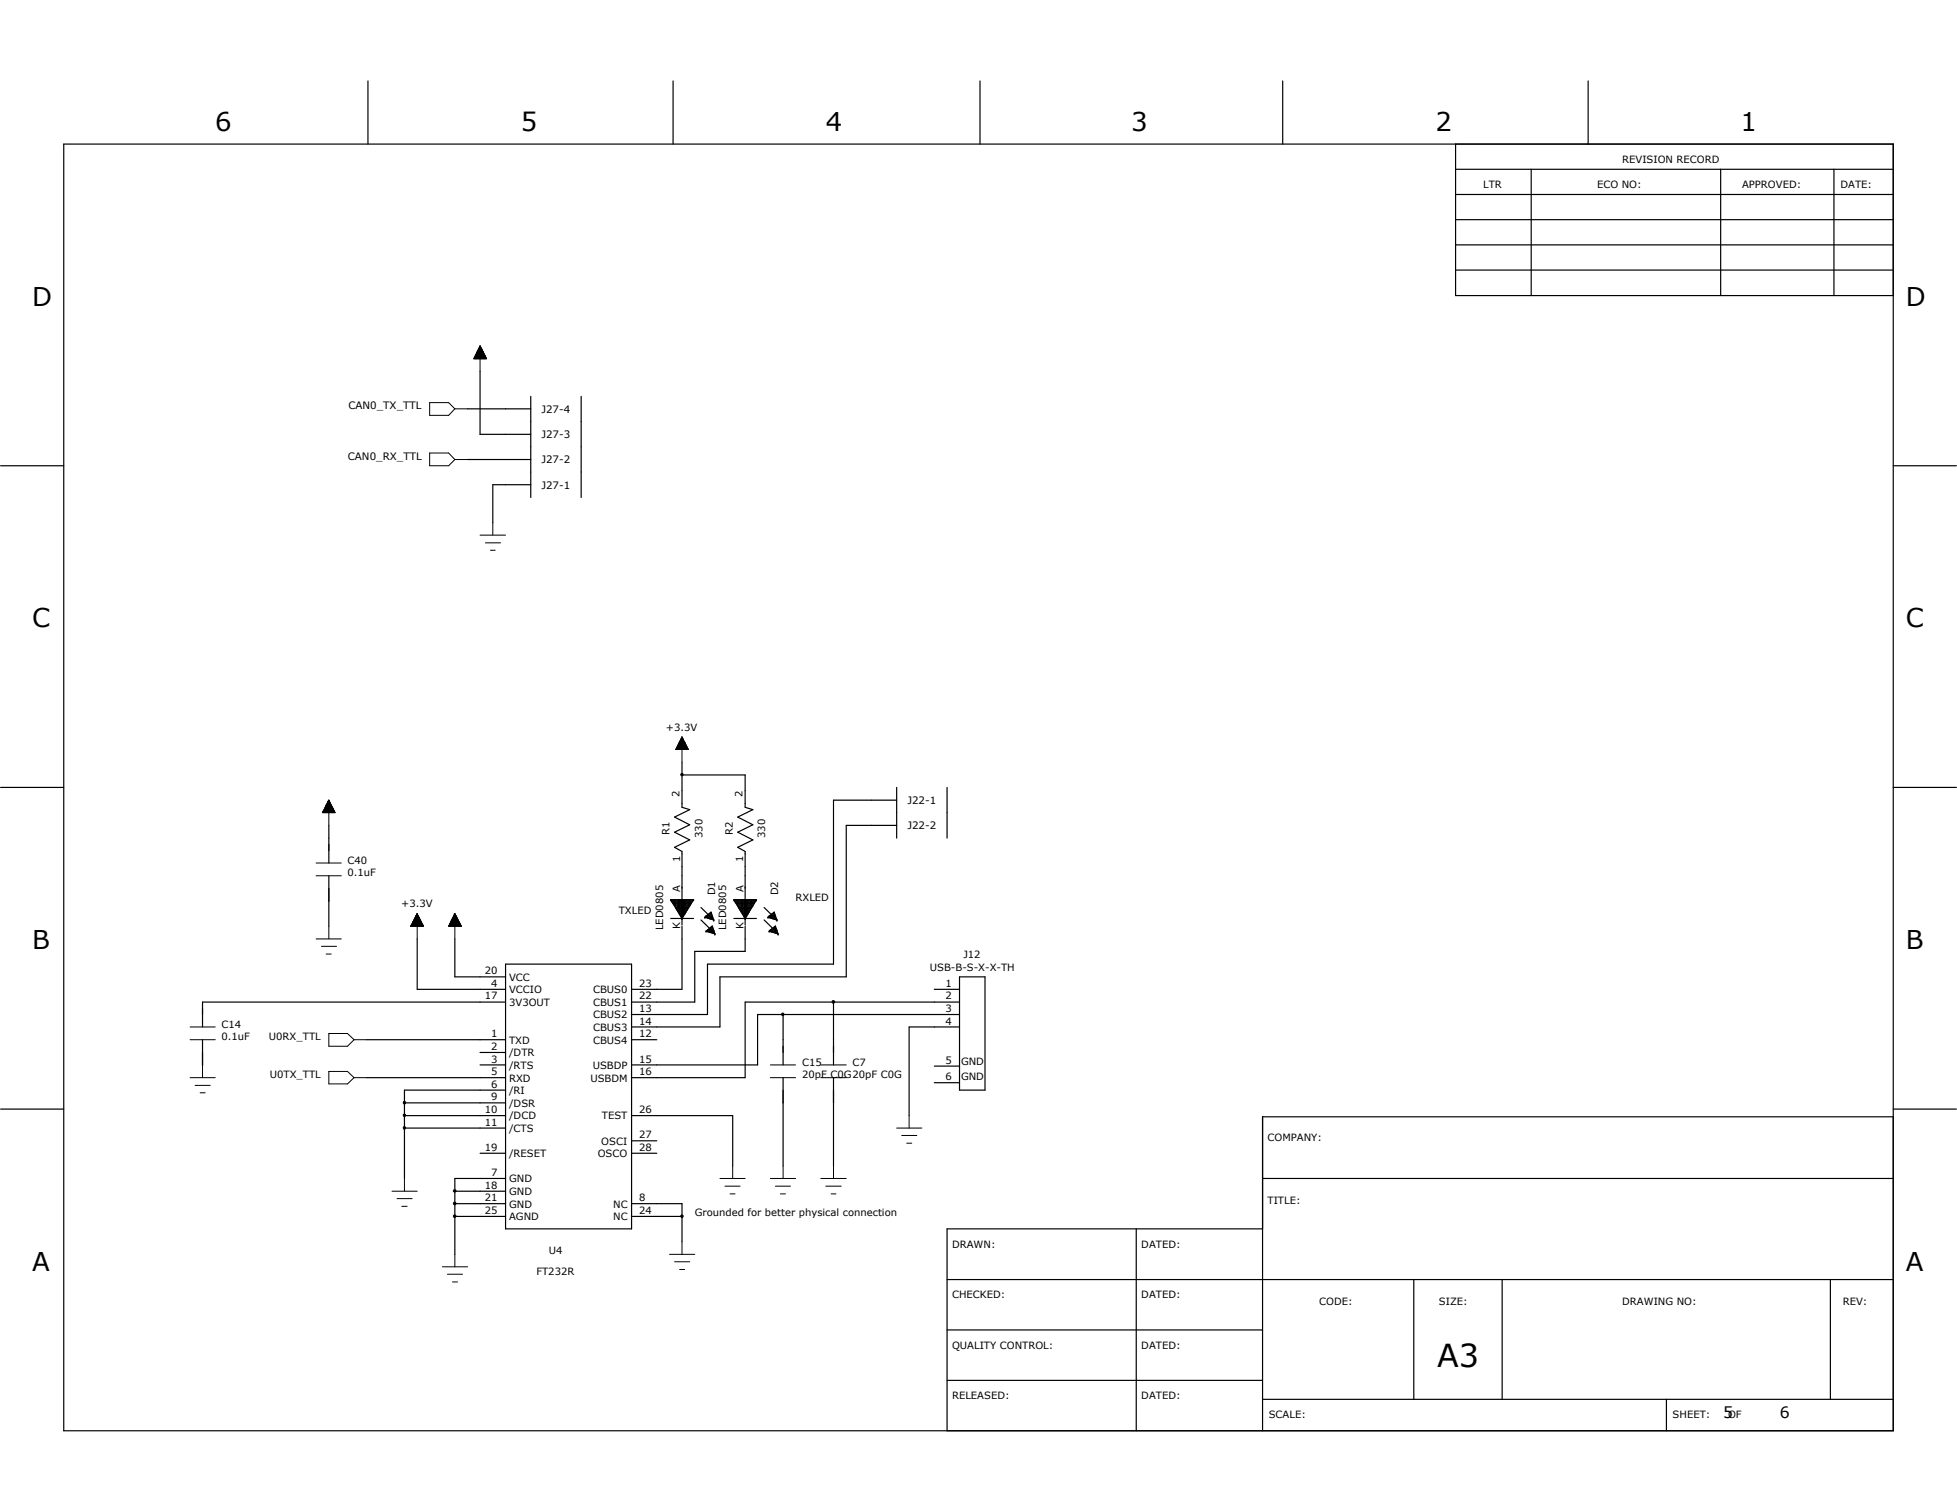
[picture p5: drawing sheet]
<svg xmlns="http://www.w3.org/2000/svg" width="279mm" height="216mm" viewBox="0 0 279 216" stroke-linecap="round" stroke-linejoin="round" font-family="sans-serif">
<g fill="none" stroke="#000" stroke-width=".17">
<path d="M52.5 11.6v9M96.1 11.6v9M139.9 11.6v9M183.1 11.6v9M226.7 11.6v9M9.1 20.6h261.2v183.7h-261.2zM207.8 31.4h62.5M207.8 24.2h62.5M207.8 27.8h62.5M207.8 35h62.5M207.8 38.6h62.5M207.8 20.6v21.6h62.5"/>
<path d="M218.6 24.2v18M245.7 24.2v18M261.8 24.2v18M66.8 58.4h9M68.5 53v9h7.3M75.8 56.6v14.4M83 56.6v14.4M.1 66.5h9M66.8 65.6h9M75.8 69.2h-5.4v5.4M270.3 66.5h9M.1 112.4h9"/>
<path d="M46.9 117.9v5.3M97.4 108.8v6.5l1.1 .3-2.2 1.1 2.2 1.1-2.2 1 2.2 1.1-2.2 1.1 1.1 .6v10.5M97.4 110.7h9v4.6l1.1 .3-2.2 1.1 2.2 1.1-2.2 1 2.2 1.1-2.2 1.1 1.1 .6v10.5M128 114.3h-9v23.4h-18v7.2h-10.8M128 117.9h-7.2v21.6h-18v7.1h-12.6M128 112.4v7.3M135.2 112.4v7.3M270.3 112.4h9M46.9 125.1v7.1M59.6 134.1v7.2h12.6M64.9 134.1v5.4h7.3M72.2 137.7h18v37.8h-18z"/>
<path d="M95.8 128.5h.1M95.8 131.1h3.2M95.8 128.5h3.2M95.8 128.5l1.6 2.6M95.8 128.7h3.1M95.9 128.5v.3M96 128.8h2.8M96.1 128.5v.6M96.1 129h2.6M96.2 129.2h2.4M96.3 128.5v.9h2.2v-.9M96.4 129.6h1.9"/>
<path d="M96.5 128.5v1.2M96.5 129.8h1.8M96.6 129.9h1.5M96.7 128.5v1.5M96.7 130.1h1.3M96.9 128.5v1.8h1v-1.8M96.9 130.5h.9M97 128.5v2.1M97.1 130.6h.6M97.2 130.8h.4M97.2 128.5v2.4M97.3 131h.2"/>
<path d="M97.4 131.1h.1M97.4 132.2v9.1h-7.2M97.6 128.5v2.4M97.7 128.5v2.1M98.1 128.5v1.5M98.3 128.5v1.2M98.6 128.5v.6M98.8 128.5v.2M99 128.5h.1M99 128.5l-1.6 2.6M100.1 129.6l1.8 1.8M100.1 131.4l1.8 1.7"/>
<path d="M100.6 131h.1M100.6 131h1.2M100.6 131l1.3 .4M100.8 133h.1M100.8 130.8h.9v.5M100.8 130.8l-.2 .2M100.8 130.8v.3M100.8 133l1.3 .3M100.8 133h1.1M101 130.7v.4M101 132.8v.3M101 132.8l-.2 .2"/>
<path d="M101 132.8h.9v.5M101 130.6h.6M101.2 130.5v.6h.6M101.2 132.7v.4M101.3 132.6h.5M101.3 130.5h.3M101.3 130.4v.8M101.3 132.5v.6h.7M101.5 130.3h.1M101.5 130.3l.4 1.1M101.5 130.3l-.7 .5M101.5 130.3v1"/>
<path d="M101.5 132.4v.8M101.5 132.4h.3M101.7 132.2h.1M101.7 132.2v1.1M101.7 132.2l.4 1.1M101.7 132.2l-.7 .6M101.9 131.4h.1M102.1 133.3h.1M104.8 128.5h.1M104.8 131.1h3.2M104.8 128.5h3.2M104.8 128.5l1.6 2.6"/>
<path d="M104.9 128.7h3M104.9 128.5v.3M105 128.8h2.8M105.1 129h2.6M105.1 128.5v.6M105.2 129.2h2.4M105.3 128.5v.9h2.2v-.9M105.4 129.6h2M105.5 129.8h1.8M105.5 128.5v1.2M105.6 129.9h1.5M105.7 128.5v1.5"/>
<path d="M105.7 130.1h1.3M105.8 128.5v1.8h1.1v-1.8M106 130.5h.8M106 128.5v2.1M106.1 130.6h.6M106.2 130.8h.4M106.2 128.5v2.4M106.3 131h.2M106.4 131.1h.1M106.4 132.2v3.6h-7.2v7.3h-9M106.6 128.5v2.4M106.8 128.5v2.1"/>
<path d="M107.1 128.5v1.5M107.3 128.5v1.2M107.7 128.5v.6M107.8 128.5v.2M108 128.5h.1M108 128.5l-1.6 2.6M109.1 129.6l1.8 1.8M109.1 131.4l1.8 1.7M109.6 131h.1M109.6 131h1.1M109.6 131l1.3 .4M109.8 133h.1"/>
<path d="M109.8 130.8h.9v.5M109.8 133h1.1M109.8 130.8l-.2 .2M109.8 130.8v.3M109.8 133l1.3 .3M110 132.8h.9v.5M110 130.7v.4M110 132.8v.3M110 132.8l-.2 .2M110.1 130.6h.6M110.2 130.5v.6h.6M110.2 132.7v.4"/>
<path d="M110.2 132.6h.6M110.3 130.5h.3M110.4 132.5v.6h.6M110.4 130.4v.8M110.5 132.4h.2M110.5 130.3h.1M110.5 130.3l.4 1.1M110.5 130.3l-.7 .5M110.5 130.3v1M110.5 132.4v.8M110.7 132.2h.1M110.7 132.2v1.1"/>
<path d="M110.7 132.2l.4 1.1M110.7 132.2l-.7 .6M110.9 131.4h.1M111.1 133.3h.1M137 139.5h3.6v16.2h-3.6zM.1 158.4h9M28.9 152.1h.1M28.9 148.5v3.6M52.4 148.5h19.8M52.4 153.9h19.8M57.7 157.5h14.5M57.7 159.3h14.5"/>
<path d="M68.5 150.3h3.7M68.5 152.1h3.7M72.2 155.7h-14.5v12.6M72.2 143.1h-43.3v3.5M90.2 148.5h3.6M90.2 159.3h14.4v7.2M111.8 144.9v7.2M111.8 153.9v12.6M119 143.1v9M119 153.9v12.6M133.4 141.3h3.6M133.4 152.2h3.6"/>
<path d="M133.4 154.6h3.6M137 144.9h-28.8v7.2h-18M137 143.1h-30.6v10.8h-16.2M137 146.6h-7.2v12.7M270.3 159.5h-90v44.8M270.3 158.4h9M57.7 161.1h14.5M64.9 171.9h7.3M64.9 170.1h7.3M64.9 173.7h7.3M68.5 164.7h3.7M72.2 168.3h-7.3v10.8"/>
<path d="M90.2 171.9h7.2v5.4M90.2 164.7h3.6M90.2 173.7h7.2M90.2 162.9h3.6M162.2 175.5v28.8M180.3 168.3h90M180.3 175.5h-45.1v28.8M135.2 182.7h135.1M135.2 189.9h45.1M135.2 197.1h45.1M180.3 199.8h90M201.8 182.7v17.1"/>
<path d="M214.5 182.7v17.1M237.9 199.8v4.5M261.3 182.7v17.1"/>
</g>
<g fill="none" stroke="#000" stroke-width=".14">
<path d="M61.3 57.5h2.8l.8 .9-.8 .9h-2.8zM64.9 58.4h1.9M67.7 51.1h1.7v.1M67.7 51.1v.1M67.7 51.1h1.7M67.8 51.2v-.2h1.5v.2M67.8 50.9h1.5M67.9 50.8h1.4v.4M67.9 50.8h1.4M67.9 50.8v.4M67.9 50.7h1.3v.5M67.9 50.6v.6"/>
<path d="M67.9 50.6h1.3M68 50.5h1.1v.7M68 50.5v.7M68 50.5h1.1M68 51.2v-.8h1v.8M68.1 50.3h.9M68.1 50.2h.9v1M68.1 50.2v1M68.2 50.2h.8M68.2 50.1h.7v1.1M68.2 50v1.2M68.2 50h.7"/>
<path d="M68.3 50h.5v1.2M68.4 49.8h.4v1.4M68.4 49.7h.3v1.5M68.4 49.6v1.6M68.5 49.6h.2M68.5 49.5h.1v1.7M68.5 49.4v1.8M68.5 49.4h.1M68.5 49.4v3.6M68.5 49.4l1 1.8h-1.9zM68.7 49.7h-.3v1.5M68.8 49.9h-.5v1.3"/>
<path d="M61.3 64.7h2.8l.8 .9-.8 .9h-2.8zM64.9 65.6h1.9M68.5 76.4h3.7M69.3 77.5h2.2M70 78.6h.7M70.4 74.6v1.8M46.1 116h1.7M46.1 115.9v.1M46.1 115.9h1.7M46.1 115.8h1.6v.2M46.1 115.8v.2M46.2 115.7h1.5"/>
<path d="M46.2 115.7h1.5v.3M46.2 115.7v.3M46.3 115.6h1.3M46.3 115.5h1.3v.5M46.4 115.4h1.1v.6M46.4 115.4v.6M46.4 115.3h1.1M46.4 115.3h1.1v.7M46.4 115.2v.8M46.5 115.2h.9M46.5 115.1h.9v.9M46.6 115h.7v1"/>
<path d="M46.6 114.9v1.1M46.6 114.9h.7M46.7 114.8h.5v1.2M46.7 114.8v1.2M46.7 114.8h.5M46.7 114.7h.5v1.3M46.7 114.6v1.4M46.8 114.6h.3M46.8 114.5h.3v1.5M46.8 114.5v1.5M46.8 114.5h.2M46.9 114.4h.1v1.6"/>
<path d="M46.9 114.3v1.7M46.9 114.3h.1M46.9 114.3v3.6M46.9 114.3l-.8 1.7M46.9 114.3l.9 1.7h-1.7M47.3 115h-.8v1M47.5 115.5h-1.2v.5M96.5 107h1.8M96.5 106.9v.1M96.6 106.9h1.6M96.6 106.8h1.6v.2M96.7 106.7h1.4v.3"/>
<path d="M96.7 106.6h1.4M96.7 106.6v.4M96.7 107v-.5h1.3v.5M96.8 106.5h1.2M96.8 106.4h1.2v.6M96.8 106.3v.7M96.9 106.3h1M96.9 106.3h1v.7M96.9 106.2v.8M96.9 106.2h.9M96.9 106.1h.9v.9M96.9 106v1"/>
<path d="M97 106h.8M97 106h.7v1M97 105.9v1.1M97.1 105.9h.6M97.1 105.8h.6v1.2M97.2 105.7h.4v1.3M97.2 105.6v1.4M97.2 105.6h.4M97.2 110.5h.3v.2h-.3zM97.2 105.5h.3v1.5M97.2 105.5v1.5M97.3 105.5h.2"/>
<path d="M97.3 105.4h.2v1.6M97.4 105.2h.1M97.4 105.2v3.6M97.4 105.2l-.9 1.8h1.8M97.4 105.2l.9 1.8M97.4 105.3h-.1v1.7M97.6 105.7h-.5v1.3M98.1 106.8h-1.5v.2M45.1 123.2h3.6M45.1 125.1h3.6M45.1 134.1h3.6M45.9 135.1h2.1"/>
<path d="M46.6 136.2h.7M46.9 132.2v1.9M58.7 132.2h1.7M58.7 132.1h1.7M58.8 132h1.6v.2M58.8 132v.2M58.8 132h1.5M58.8 131.9h1.5v.3M58.8 131.9v.3M58.9 131.8h1.3M58.9 132.2v-.5h1.3v.5M58.9 131.7h1.3"/>
<path d="M59 131.6h1.1v.6M59 131.6v.6M59 131.5h1.1M59.1 131.5h.9v.7M59.1 131.4v.8M59.1 131.4h.9M59.1 131.3h.9v.9M59.2 131.1h.7v1.1M59.2 131.1v1.1M59.2 131.1h.7M59.3 131h.6v1.2M59.3 131v1.2"/>
<path d="M59.3 131h.5M59.4 130.9h.4v1.3M59.4 130.7h.3v1.5M59.4 130.7v1.5M59.4 130.7h.2M59.5 130.6h.1v1.6M59.5 130.5v1.7M59.5 130.5h.1M59.6 130.5h.1M59.6 130.5l.9 1.7h-1.9zM59.6 130.5v3.6M59.7 130.8h-.3v1.4"/>
<path d="M59.9 131.2h-.8v1M64.1 132.2h1.7M64.1 132.1h1.7M64.2 132h1.5v.2M64.2 132v.2M64.2 132h1.5M64.2 131.9h1.5v.3M64.2 131.9v.3M64.3 131.8h1.3M64.3 132.2v-.5h1.3v.5M64.3 131.7h1.3M64.4 131.6h1.1v.6"/>
<path d="M64.4 131.6v.6M64.4 131.5h1.1M64.4 131.5h1v.7M64.4 131.4v.8M64.5 131.4h.9M64.5 131.3h.9v.9M64.5 131.2v1M64.6 131.2h.8M64.6 131.1h.7v1.1M64.6 131.1v1.1M64.6 131.1h.7M64.7 131h.5v1.2"/>
<path d="M64.7 130.9h.5v1.3M64.7 130.8v1.4M64.8 130.8h.3M64.8 130.7h.3v1.5M64.8 130.7v1.5M64.9 130.7h.2M64.9 130.6h.1v1.6M64.9 130.5v1.7M64.9 130.5h.1M64.9 130.5v3.6M64.9 130.5l1 1.7h-1.8zM65.2 131h-.5v1.2"/>
<path d="M27.1 146.6h3.6M27.1 148.5h3.6M27.1 153.9h3.6M27.9 155h2.1M28.6 156h.7M28.9 152.1v1.8M46.9 147.6h2.7l.9 .9-.9 .9h-2.7zM46.9 153h2.7l.9 .9-.9 .9h-2.7zM50.5 148.5h1.9M50.5 153.9h1.9M57.6 157.3h.3v.3h-.2h-.1zM57.6 159.1h.3v.3h-.3z"/>
<path d="M110 152.1h3.6M110 153.9h3.6M111.6 144.7h.3v.3h-.1h-.2zM117.2 152.1h3.6M117.2 153.9h3.6M118.8 142.9h.3v.3l-.1 .1-.2-.1zM129.8 159.3v1.8M56 170.1h3.6M56.7 171.2h2.1M57.4 172.3h.7M57.6 160.9h.3v.3h-.2h-.1zM57.7 168.3v1.8"/>
<path d="M64.8 169.9h.3v.3h-.3zM64.8 171.7h.3v.3h-.2h-.1zM64.8 173.5h.3v.3l-.2 .1-.1-.1zM64.9 179.1v1.8M95.6 179.1h3.6M97.2 173.5h.3v.3l-.1 .1-.2-.1zM97.4 177.3v1.8M102.8 168.3h3.6M103.5 169.4h2.2M104.2 170.5h.7M104.6 166.5v1.8M110 168.3h3.6"/>
<path d="M110.7 169.4h2.2M111.4 170.5h.7M111.8 166.5v1.8M117.2 168.3h3.6M117.9 169.4h2.2M118.7 170.5h.6M119 166.5v1.8M128 161.1h3.6M128.7 162.1h2.2M129.5 163.2h.7M63.2 180.9h3.6M63.9 181.9h2.1"/>
<path d="M64.6 183h.7M96.3 180.2h2.2M97 181.3h.7"/>
</g>
<g fill="#000">
<path d="M97.2 110.5h.3v.2h-.3z" fill-rule="evenodd"/>
<path d="M57.6 157.3h.3v.3h-.2h-.1z" fill-rule="evenodd"/>
<path d="M57.6 159.1h.3v.3h-.3z" fill-rule="evenodd"/>
<path d="M111.6 144.7h.3v.3h-.1h-.2z" fill-rule="evenodd"/>
<path d="M118.8 142.9h.3v.3l-.1 .1-.2-.1z" fill-rule="evenodd"/>
<path d="M57.6 160.9h.3v.3h-.2h-.1z" fill-rule="evenodd"/>
<path d="M64.8 169.9h.3v.3h-.3z" fill-rule="evenodd"/>
<path d="M64.8 171.7h.3v.3h-.2h-.1z" fill-rule="evenodd"/>
<path d="M64.8 173.5h.3v.3l-.2 .1-.1-.1z" fill-rule="evenodd"/>
<path d="M97.2 173.5h.3v.3l-.1 .1-.2-.1z" fill-rule="evenodd"/>
</g>
<text font-size="4.5" x="205.2" y="195.2">A3</text>
<g font-size="3.7">
<text x="30.7" y="18.8">6</text>
<text x="74.3" y="18.8">5</text>
<text x="117.9" y="18.8">4</text>
<text x="161.5" y="18.8">3</text>
<text x="204.9" y="18.8">2</text>
<text x="248.5" y="18.8">1</text>
<text x="4.6" y="43.6">D</text>
<text x="272.1" y="43.6">D</text>
<text x="4.6" y="89.6">C</text>
<text x="272.1" y="89.6">C</text>
<text x="4.6" y="135.5">B</text>
<text x="272.1" y="135.5">B</text>
<text x="4.6" y="181.4">A</text>
<text x="272.1" y="181.4">A</text>
</g>
<g font-size="2.2">
<text x="246" y="202.5">5</text>
<text x="254.1" y="202.5">6</text>
</g>
<g font-size="1.5">
<text x="49.7" y="58.4">CAN0_TX_TTL</text>
<text x="77.3" y="58.9">J27-4</text>
<text x="49.7" y="65.6">CAN0_RX_TTL</text>
<text x="77.3" y="62.5">J27-3</text>
<text x="77.3" y="69.8">J27-1</text>
<text x="77.3" y="66.1">J27-2</text>
<text x="129.5" y="114.8">J22-1</text>
<text x="129.5" y="118.4">J22-2</text>
</g>
<g font-size="1.4">
<text x="231.6" y="23.3">REVISION RECORD</text>
<text x="211.8" y="26.9">LTR</text>
<text x="228" y="26.9">ECO NO:</text>
<text x="248.7" y="26.9">APPROVED:</text>
<text x="262.8" y="26.9">DATE:</text>
<text x="95.1" y="104.4">+3.3V</text>
<text x="97" y="113.8" transform="rotate(-90 97 113.8)">2</text>
<text x="106" y="113.8" transform="rotate(-90 106 113.8)">2</text>
<text x="95.6" y="119.3" transform="rotate(-90 95.6 119.3)">R1</text>
<text x="100.3" y="119.7" transform="rotate(-90 100.3 119.7)">330</text>
<text x="104.6" y="119.3" transform="rotate(-90 104.6 119.3)">R2</text>
<text x="109.3" y="119.7" transform="rotate(-90 109.3 119.7)">330</text>
<text x="49.6" y="123.4">C40</text>
<text x="49.6" y="125.1">0.1uF</text>
<text x="97.1" y="123.1" transform="rotate(-90 97.1 123.1)">1</text>
<text x="106.1" y="123.1" transform="rotate(-90 106.1 123.1)">1</text>
<text x="57.3" y="129.6">+3.3V</text>
<text x="88.3" y="130.5">TXLED</text>
<text x="97.1" y="127.4" transform="rotate(-90 97.1 127.4)">A</text>
<text x="102.1" y="127.8" transform="rotate(-90 102.1 127.8)">D1</text>
<text x="106.1" y="127.4" transform="rotate(-90 106.1 127.4)">A</text>
<text x="111.1" y="127.8" transform="rotate(-90 111.1 127.8)">D2</text>
<text x="113.6" y="128.7">RXLED</text>
<text x="94.7" y="132.8" transform="rotate(-90 94.7 132.8)">LED0805</text>
<text x="97.1" y="132.7" transform="rotate(-90 97.1 132.7)">K</text>
<text x="103.7" y="132.8" transform="rotate(-90 103.7 132.8)">LED0805</text>
<text x="106.1" y="132.7" transform="rotate(-90 106.1 132.7)">K</text>
<text x="137.5" y="136.7">J12</text>
<text x="69.2" y="142.7">17</text>
<text x="69.2" y="139.1">20</text>
<text x="70.1" y="140.9">4</text>
<text x="72.7" y="143.6">3V3OUT</text>
<text x="72.7" y="140">VCC</text>
<text x="72.7" y="141.8">VCCIO</text>
<text x="84.7" y="143.6">CBUS1</text>
<text x="84.7" y="141.8">CBUS0</text>
<text x="91.3" y="142.7">22</text>
<text x="91.3" y="140.9">23</text>
<text x="132.8" y="138.6">USB-B-S-X-X-TH</text>
<text x="135" y="140.9">1</text>
<text x="135" y="142.7">2</text>
<text x="31.6" y="146.9">C14</text>
<text x="31.6" y="148.5">0.1uF</text>
<text x="38.4" y="148.5">U0RX_TTL</text>
<text x="70.1" y="148.1">1</text>
<text x="70.1" y="149.9">2</text>
<text x="72.7" y="149">TXD</text>
<text x="84.7" y="149">CBUS4</text>
<text x="84.7" y="145.4">CBUS2</text>
<text x="84.7" y="147.2">CBUS3</text>
<text x="91.3" y="148.1">12</text>
<text x="91.3" y="144.5">13</text>
<text x="91.3" y="146.3">14</text>
<text x="135" y="144.5">3</text>
<text x="135" y="146.3">4</text>
<text x="38.5" y="153.9">U0TX_TTL</text>
<text x="70.1" y="151.7">3</text>
<text x="70.1" y="153.5">5</text>
<text x="70.1" y="155.3">6</text>
<text x="72.7" y="150.8">/DTR</text>
<text x="72.7" y="152.6">/RTS</text>
<text x="72.7" y="154.4">RXD</text>
<text x="84.3" y="154.4">USBDM</text>
<text x="84.6" y="152.6">USBDP</text>
<text x="91.3" y="151.7">15</text>
<text x="91.3" y="153.5">16</text>
<text x="114.5" y="152.2">C15</text>
<text x="114.5" y="153.9">20pF C0G20pF C0G</text>
<text x="121.7" y="152.2">C7</text>
<text x="135" y="151.9">5</text>
<text x="135" y="154.2">6</text>
<text x="137.2" y="152.1">GND</text>
<text x="137.2" y="154.2">GND</text>
<text x="69.2" y="158.9">10</text>
<text x="69.2" y="160.7">11</text>
<text x="70.1" y="157.1">9</text>
<text x="72.7" y="158">/DSR</text>
<text x="72.7" y="159.9">/DCD</text>
<text x="72.7" y="161.6">/CTS</text>
<text x="72.7" y="156.2">/RI</text>
<text x="85.9" y="159.9">TEST</text>
<text x="91.3" y="158.9">26</text>
<text x="69.2" y="164.3">19</text>
<text x="70.1" y="167.9">7</text>
<text x="72.7" y="165.2">/RESET</text>
<text x="85.3" y="165.2">OSCO</text>
<text x="85.9" y="163.4">OSCI</text>
<text x="91.3" y="162.5">27</text>
<text x="91.3" y="164.3">28</text>
<text x="181" y="162.9">COMPANY:</text>
<text x="69.2" y="169.7">18</text>
<text x="69.2" y="171.5">21</text>
<text x="69.2" y="173.3">25</text>
<text x="72.7" y="170.6">GND</text>
<text x="72.7" y="172.4">GND</text>
<text x="72.7" y="168.8">GND</text>
<text x="87.5" y="172.4">NC</text>
<text x="91.3" y="173.3">24</text>
<text x="91.3" y="171.5">8</text>
<text x="99.2" y="173.7">Grounded for better physical connection</text>
<text x="181" y="171.9">TITLE:</text>
<text x="72.7" y="174.2">AGND</text>
<text x="78.4" y="179.1">U4</text>
<text x="87.5" y="174.2">NC</text>
<text x="135.9" y="178.2">DRAWN:</text>
<text x="162.9" y="178.2">DATED:</text>
<text x="76.6" y="182">FT232R</text>
<text x="135.9" y="185.4">CHECKED:</text>
<text x="162.9" y="185.4">DATED:</text>
<text x="188.3" y="186.3">CODE:</text>
<text x="205.4" y="186.3">SIZE:</text>
<text x="231.6" y="186.3">DRAWING NO:</text>
<text x="263.1" y="186.3">REV:</text>
<text x="135.9" y="192.6">QUALITY CONTROL:</text>
<text x="162.9" y="192.6">DATED:</text>
<text x="135.9" y="199.8">RELEASED:</text>
<text x="162.9" y="199.8">DATED:</text>
<text x="181.1" y="202.5">SCALE:</text>
<text x="238.8" y="202.5">SHEET:</text>
<text x="246.7" y="202.5">OF</text>
</g>
</svg>
